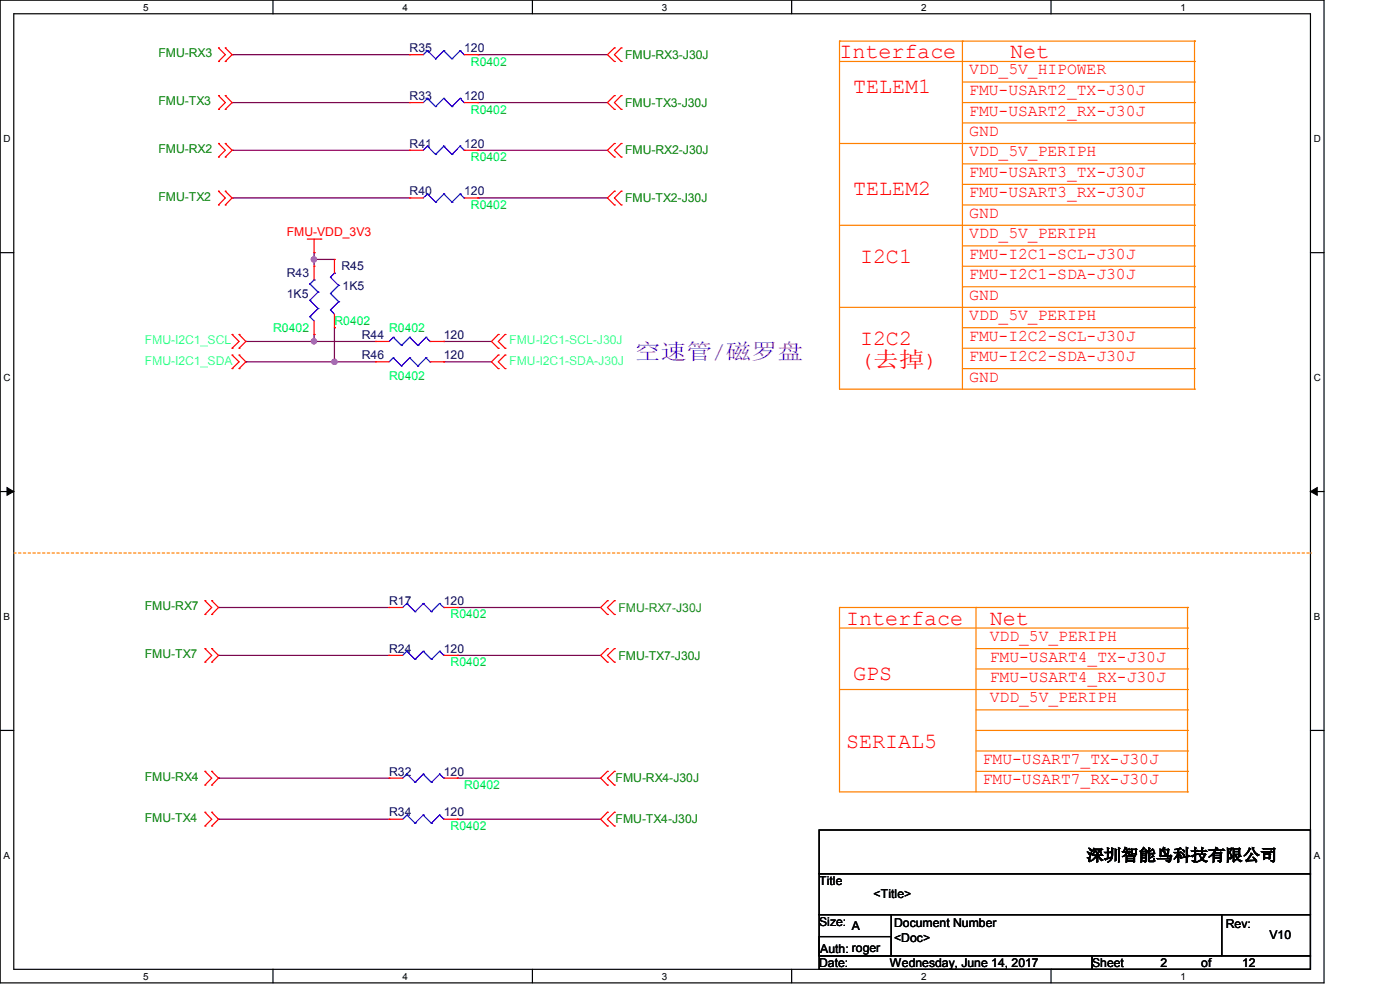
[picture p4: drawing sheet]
<svg xmlns="http://www.w3.org/2000/svg" width="297mm" height="210mm" viewBox="0 0 297 210" stroke-linecap="round" stroke-linejoin="round" font-family="sans-serif">
<path d="M0 0h280.9v208.5h-280.9zM2.9 2.9h275.1v202.7h-275.1z" fill="none" stroke="#000" stroke-width=".25"/>
<g fill="#fff">
<path d="M30.4 .3h1.1v2.4h-1.1z"/>
<path d="M30.4 205.9h1.1v2.3h-1.1z"/>
</g>
<path d="M57.9 0v2.9M57.9 205.6v2.9" fill="none" stroke="#000" stroke-width=".25"/>
<g fill="#fff">
<path d="M85.4 .3h1.1v2.4h-1.1z"/>
<path d="M85.4 205.9h1.1v2.3h-1.1z"/>
</g>
<path d="M112.9 0v2.9M112.9 205.6v2.9" fill="none" stroke="#000" stroke-width=".25"/>
<g fill="#fff">
<path d="M140.4 .3h1.2v2.4h-1.2z"/>
<path d="M140.4 205.9h1.2v2.3h-1.2z"/>
</g>
<path d="M167.9 0v2.9M167.9 205.6v2.9" fill="none" stroke="#000" stroke-width=".25"/>
<g fill="#fff">
<path d="M195.4 .3h1.2v2.4h-1.2z"/>
<path d="M195.4 205.9h1.2v2.3h-1.2z"/>
</g>
<path d="M223 0v2.9M223 205.6v2.9" fill="none" stroke="#000" stroke-width=".25"/>
<g fill="#fff">
<path d="M250.4 .3h1.2v2.4h-1.2z"/>
<path d="M250.4 205.9h1.2v2.3h-1.2z"/>
<path d="M.8 28.2h1.4v2.4h-1.4z"/>
<path d="M278.7 28.2h1.5v2.4h-1.5z"/>
<path d="M.8 78.9h1.4v2.3h-1.4z"/>
<path d="M278.7 78.9h1.5v2.3h-1.5z"/>
</g>
<path d="M0 53.6h2.9M278 53.6h2.9" fill="none" stroke="#000" stroke-width=".25"/>
<g fill="#fff">
<path d="M.8 129.6h1.3v2.3h-1.3z"/>
<path d="M278.7 129.6h1.4v2.3h-1.4z"/>
</g>
<path d="M0 104.3h2.9M278 104.3h2.9" fill="none" stroke="#000" stroke-width=".25"/>
<path d="M1.5 103.4l1.4 .9-1.4 .8zM278 104.3l1.4-.9v1.7z" fill="#000" stroke="#000" stroke-width=".21"/>
<g fill="#fff">
<path d="M.8 180.3h1.3v2.3h-1.3z"/>
<path d="M278.7 180.3h1.4v2.3h-1.4z"/>
</g>
<path d="M0 154.9h2.9M278 154.9h2.9M173.8 176.1h104.2v9.2h-104.2zM173.8 185.3h104.2v8.7h-104.2zM173.8 194h15.3v8.7h-15.3zM173.8 198.7h15.3v4h-15.3zM189.1 194h70.1v8.7h-70.1zM259.2 194h18.8v8.7h-18.8zM173.8 202.7h57.9v2.9h-57.9zM231.7 202.7h46.3v2.9h-46.3z" fill="none" stroke="#000" stroke-width=".25"/>
<path d="M2.9 117.3h275.1M278 117.3h.1" fill="none" stroke="#ff8000" stroke-width=".25" stroke-dasharray=".5 .5"/>
<g fill="none" stroke="#ff8000" stroke-width=".25">
<path d="M178.1 8.7h.1M178.1 8.7v73.8h75.3M178.1 8.7h75.3M178.1 13h75.3M204.2 8.7h.1M204.2 17.4h49.2M204.2 8.7v73.8M253.4 8.7h.1M253.4 13h.1M253.4 17.4h.1M253.4 8.7v73.8M178.1 30.4h75.3"/>
<path d="M204.2 21.8h49.2M204.2 26.1h49.2M204.2 34.8h49.2M204.2 39.1h49.2M253.4 21.8h.1M253.4 26.1h.1M253.4 30.4h.1M253.4 34.8h.1M253.4 39.1h.1M178.1 47.8h75.3M204.2 43.5h49.2M204.2 52.2h49.2"/>
<path d="M204.2 56.5h49.2M253.4 47.8h.1M253.4 43.5h.1M253.4 52.2h.1M253.4 56.5h.1M178.1 65.2h75.3M204.2 69.5h49.2M204.2 60.8h49.2M204.2 73.9h49.2M204.2 78.2h49.2M253.4 69.5h.1M253.4 65.2h.1"/>
<path d="M253.4 60.8h.1M253.4 73.9h.1M253.4 78.2h.1M253.4 82.5h.1M178.1 128.9h.1M178.1 128.9h73.8M178.1 133.2h73.8M178.1 128.9v39.1h73.8M207.1 128.9h.1M207.1 137.6h44.8M207.1 128.9v39.1M251.9 128.9h.1"/>
<path d="M251.9 133.2h.1M251.9 137.6h.1M251.9 128.9v39.1M178.1 146.3h73.8M207.1 141.9h44.8M207.1 150.6h44.8M207.1 154.9h44.8M207.1 159.3h44.8M251.9 141.9h.1M251.9 146.3h.1M251.9 150.6h.1M251.9 154.9h.1"/>
<path d="M251.9 159.3h.1M207.1 163.6h44.8M251.9 163.6h.1M251.9 168h.1"/>
</g>
<g fill="none" stroke="#800040" stroke-width=".25">
<path d="M49.2 11.6h.1M49.2 11.6h37.7M101.4 11.6h.1M101.4 11.6h27.5M49.2 21.8h.1M49.2 31.9h.1M49.2 21.8h37.7M49.2 31.9h37.7M101.4 31.9h.1M101.4 21.8h.1M101.4 21.8h27.5M101.4 31.9h27.5"/>
<path d="M49.2 42h.1M49.2 42h37.7M66.6 55h.1M66.6 53.6h.1M66.6 53.6v2.9M66.6 55h4.4M101.4 42h.1M101.4 42h27.5M52.2 72.4h.1M52.2 76.8h.1M52.2 72.4h27.5M52.2 76.8h27.5"/>
<path d="M66.6 71h.1M66.6 72.4h.1M66.6 71v1.4M71 76.8h.1M71 69.5h.1M71 69.5v7.3M94.1 76.8h.1M94.1 72.4h.1M94.1 72.4h10.2M94.1 76.8h10.2M46.4 128.9h.1M46.4 139h.1"/>
<path d="M46.4 128.9h36.1M46.4 139h36.1M97 139h.1M97 128.9h.1M97 128.9h30.4M97 139h30.4M46.4 165.1h.1M46.4 173.8h.1M46.4 165.1h36.1M46.4 173.8h36.1M97 165.1h.1M97 173.8h.1"/>
<path d="M97 165.1h30.4M97 173.8h30.4"/>
</g>
<g fill="#f0f" stroke="#f0f" stroke-width=".25">
<circle cx="66.6" cy="55" r=".55"/>
<circle cx="71" cy="76.8" r=".55"/>
<circle cx="66.6" cy="72.4" r=".55"/>
</g>
<g fill="none" stroke="#f00" stroke-width=".25">
<path d="M46.4 10.2h.1M46.4 13h.1M46.4 10.2l1.4 1.4-1.4 1.4M47.8 13h.1M47.8 10.2h.1M47.8 10.2l1.4 1.4-1.4 1.4M86.9 11.6h.1M86.9 11.6h2.9M98.5 11.6h2.9M101.4 11.6h.1M130.3 10.2h.1M130.3 13h.1"/>
<path d="M130.3 10.2l-1.4 1.4 1.4 1.4M131.8 13h.1M131.8 10.2h.1M131.8 10.2l-1.5 1.4 1.5 1.4M46.4 20.3h.1M46.4 23.2h.1M46.4 30.4h.1M46.4 33.3h.1M46.4 20.3l1.4 1.5-1.4 1.4M46.4 30.4l1.4 1.5-1.4 1.4M47.8 23.2h.1M47.8 20.3h.1"/>
<path d="M47.8 33.3h.1M47.8 30.4h.1M47.8 20.3l1.4 1.5-1.4 1.4M47.8 30.4l1.4 1.5-1.4 1.4M86.9 31.9h.1M86.9 21.8h.1M86.9 31.9h2.9M86.9 21.8h2.9M98.5 31.9h2.9M98.5 21.8h2.9M101.4 31.9h.1M101.4 21.8h.1"/>
<path d="M130.3 30.4h.1M130.3 33.3h.1M130.3 20.3h.1M130.3 23.2h.1M130.3 30.4l-1.4 1.5 1.4 1.4M130.3 20.3l-1.4 1.5 1.4 1.4M131.8 33.3h.1M131.8 30.4h.1M131.8 23.2h.1M131.8 20.3h.1M131.8 30.4l-1.5 1.5 1.5 1.4M131.8 20.3l-1.5 1.5 1.5 1.4"/>
<path d="M46.4 40.6h.1M46.4 43.5h.1M46.4 40.6l1.4 1.4-1.4 1.5M47.8 43.5h.1M47.8 40.6h.1M47.8 40.6l1.4 1.4-1.4 1.5M65.2 50.7h2.9M66.6 53.6h.1M66.6 56.5h.1M66.6 50.7v2.9M66.6 56.5v2.9M68.1 50.7h.1"/>
<path d="M71 55h.1M71 55v3M86.9 42h.1M86.9 42h2.9M98.5 42h2.9M101.4 42h.1M130.3 40.6h.1M130.3 43.5h.1M130.3 40.6l-1.4 1.4 1.4 1.5M131.8 43.5h.1M131.8 40.6h.1M131.8 40.6l-1.5 1.4 1.5 1.5"/>
<path d="M49.2 75.3h.1M49.2 78.2h.1M49.2 71h.1M49.2 73.9h.1M49.2 75.3l1.5 1.5-1.5 1.4M49.2 71l1.5 1.4-1.5 1.5M50.7 78.2h.1M50.7 75.3h.1M50.7 73.9h.1M50.7 71h.1M50.7 75.3l1.5 1.5-1.5 1.4M50.7 71l1.5 1.4-1.5 1.5"/>
<path d="M66.6 71h.1M66.6 68.1v2.9M71 69.5h.1M71 66.6v2.9M79.7 76.8h.1M79.7 72.4h.1M79.7 76.8h2.8M79.7 72.4h2.8M91.2 76.8h2.9M91.2 72.4h2.9M94.1 76.8h.1M94.1 72.4h.1"/>
<path d="M105.7 73.9h.1M105.7 71h.1M105.7 78.2h.1M105.7 75.3h.1M105.7 71l-1.4 1.4 1.4 1.5M105.7 75.3l-1.4 1.5 1.4 1.4M107.1 71h.1M107.1 73.9h.1M107.1 75.3h.1M107.1 78.2h.1M107.1 71l-1.4 1.4 1.4 1.5M107.1 75.3l-1.4 1.5 1.4 1.4"/>
<path d="M43.5 127.4h.1M43.5 130.3h.1M43.5 137.6h.1M43.5 127.4l1.4 1.5-1.4 1.4M43.5 137.6l1.4 1.4-1.4 1.5M44.9 130.3h.1M44.9 127.4h.1M44.9 137.6h.1M44.9 127.4l1.5 1.5-1.5 1.4M44.9 137.6l1.5 1.4-1.5 1.5M82.5 139h.1M82.5 128.9h.1"/>
<path d="M82.5 139h2.9M82.5 128.9h2.9M94.1 139h2.9M94.1 128.9h2.9M97 139h.1M97 128.9h.1M128.9 137.6h.1M128.9 127.4h.1M128.9 130.3h.1M128.9 137.6l-1.5 1.4 1.5 1.5M128.9 127.4l-1.5 1.5 1.5 1.4M130.3 137.6h.1"/>
<path d="M130.3 130.3h.1M130.3 127.4h.1M130.3 137.6l-1.4 1.4 1.4 1.5M130.3 127.4l-1.4 1.5 1.4 1.4M43.5 140.5h.1M44.9 140.5h.1M128.9 140.5h.1M130.3 140.5h.1M43.5 163.6h.1M43.5 166.5h.1M43.5 172.3h.1M43.5 175.2h.1"/>
<path d="M43.5 163.6l1.4 1.5-1.4 1.4M43.5 172.3l1.4 1.5-1.4 1.4M44.9 166.5h.1M44.9 163.6h.1M44.9 175.2h.1M44.9 172.3h.1M44.9 163.6l1.5 1.5-1.5 1.4M44.9 172.3l1.5 1.5-1.5 1.4M82.5 165.1h.1M82.5 173.8h.1M82.5 165.1h2.9M82.5 173.8h2.9"/>
<path d="M94.1 165.1h2.9M94.1 173.8h2.9M97 165.1h.1M97 173.8h.1M128.9 163.6h.1M128.9 166.5h.1M128.9 172.3h.1M128.9 175.2h.1M128.9 163.6l-1.5 1.5 1.5 1.4M128.9 172.3l-1.5 1.5 1.5 1.4M130.3 166.5h.1M130.3 163.6h.1"/>
<path d="M130.3 175.2h.1M130.3 172.3h.1M130.3 163.6l-1.4 1.5 1.4 1.4M130.3 172.3l-1.4 1.5 1.4 1.4"/>
</g>
<g fill="none" stroke="#00f" stroke-width=".25">
<path d="M90.7 10.8h.1M90.7 10.8l-.9 .8M90.7 10.8l1.7 1.7M92.4 12.5h.1M94.1 10.8h.1M94.1 10.8l-1.7 1.7M94.1 10.8l1.8 1.7M95.9 12.5h.1M97.6 10.8h.1M97.6 10.8l-1.7 1.7M97.6 10.8l.9 .8M98.5 11.6h.1"/>
<path d="M90.7 31h.1M90.7 20.9h.1M90.7 31l-.9 .9M90.7 31l1.7 1.8M90.7 20.9l-.9 .9M90.7 20.9l1.7 1.7M92.4 32.8h.1M92.4 22.6h.1M94.1 31h.1M94.1 20.9h.1M94.1 31l-1.7 1.8M94.1 31l1.8 1.8"/>
<path d="M94.1 20.9l-1.7 1.7M94.1 20.9l1.8 1.7M95.9 32.8h.1M95.9 22.6h.1M97.6 31h.1M97.6 20.9h.1M97.6 31l-1.7 1.8M97.6 31l.9 .9M97.6 20.9l-1.7 1.7M97.6 20.9l.9 .9M98.5 31.9h.1M98.5 21.8h.1"/>
<path d="M66.6 59.4h.1M66.6 59.4l-.9 .8M70.1 58.8h.1M70.1 58.8l1.7 1.7M71 58h.1M71 58l-.9 .8M90.7 41.1h.1M90.7 41.1l-.9 .9M90.7 41.1l1.7 1.8M92.4 42.9h.1M94.1 41.1h.1M94.1 41.1l-1.7 1.8"/>
<path d="M94.1 41.1l1.8 1.8M95.9 42.9h.1M97.6 41.1h.1M97.6 41.1l-1.7 1.8M97.6 41.1l.9 .9M98.5 42h.1M65.7 67.2h.1M65.7 63.7h.1M65.7 60.2h.1M65.7 67.2l.9 .9M65.7 63.7l1.8 1.7M65.7 60.2l1.8 1.8"/>
<path d="M67.5 65.4h.1M67.5 62h.1M67.5 65.4l-1.8 1.8M67.5 62l-1.8 1.7M70.1 65.7h.1M70.1 62.3h.1M70.1 65.7l.9 .9M70.1 62.3l1.7 1.7M71.8 64h.1M71.8 60.5h.1M71.8 64l-1.7 1.7M71.8 60.5l-1.7 1.8"/>
<path d="M83.4 75.9h.1M83.4 71.5h.1M83.4 75.9l-.9 .9M83.4 75.9l1.8 1.7M83.4 71.5l-.9 .9M83.4 71.5l1.8 1.8M85.2 77.6h.1M85.2 73.3h.1M86.9 75.9h.1M86.9 71.5h.1M86.9 75.9l-1.7 1.7M86.9 75.9l1.7 1.7"/>
<path d="M86.9 71.5l-1.7 1.8M86.9 71.5l1.7 1.8M88.6 77.6h.1M88.6 73.3h.1M90.4 75.9h.1M90.4 71.5h.1M90.4 75.9l-1.8 1.7M90.4 75.9l.8 .9M90.4 71.5l-1.8 1.8M90.4 71.5l.8 .9M91.2 76.8h.1M91.2 72.4h.1"/>
<path d="M86.3 138.1h.1M86.3 128h.1M86.3 138.1l-.9 .9M86.3 138.1l1.8 1.8M86.3 128l-.9 .9M86.3 128l1.8 1.8M88.1 139.9h.1M88.1 129.8h.1M89.8 138.1h.1M89.8 128h.1M89.8 138.1l-1.7 1.8M89.8 138.1l1.7 1.8"/>
<path d="M89.8 128l-1.7 1.8M89.8 128l1.7 1.8M91.5 139.9h.1M91.5 129.8h.1M93.3 138.1h.1M93.3 128h.1M93.3 138.1l-1.8 1.8M93.3 138.1l.8 .9M93.3 128l-1.8 1.8M93.3 128l.8 .9M94.1 139h.1M94.1 128.9h.1"/>
<path d="M86.3 164.2h.1M86.3 172.9h.1M86.3 164.2l-.9 .9M86.3 164.2l1.8 1.7M86.3 172.9l-.9 .9M86.3 172.9l1.8 1.7M88.1 165.9h.1M88.1 174.6h.1M89.8 164.2h.1M89.8 172.9h.1M89.8 164.2l-1.7 1.7M89.8 164.2l1.7 1.7"/>
<path d="M89.8 172.9l-1.7 1.7M89.8 172.9l1.7 1.7M91.5 165.9h.1M91.5 174.6h.1M93.3 164.2h.1M93.3 172.9h.1M93.3 164.2l-1.8 1.7M93.3 164.2l.8 .9M93.3 172.9l-1.8 1.7M93.3 172.9l.8 .9M94.1 165.1h.1M94.1 173.8h.1"/>
</g>
<g font-size="4.6" fill="#f00">
<text x="178.1" y="12.4">Interface</text>
<text x="214.3" y="12.4">Net</text>
<text x="181" y="19.6">TELEM1</text>
<text x="181" y="41.4">TELEM2</text>
<text x="182.5" y="55.8">I2C1</text>
<text x="182.5" y="73.2">I2C2</text>
<text x="182.5" y="77.8">(去掉)</text>
<text x="179.5" y="132.5">Interface</text>
<text x="210" y="132.5">Net</text>
<text x="181" y="144.1">GPS</text>
<text x="179.5" y="158.6">SERIAL5</text>
</g>
<text font-size="4.6" fill="#8000ff" x="134.7" y="76.1">空速管/磁罗盘</text>
<g font-size="3.5" fill="#f00">
<text x="205.6" y="15.8">VDD_5V_HIPOWER</text>
<text x="205.6" y="20.1">FMU-USART2_TX-J30J</text>
<text x="205.6" y="24.5">FMU-USART2_RX-J30J</text>
<text x="205.6" y="28.8">GND</text>
<text x="205.6" y="33.2">VDD_5V_PERIPH</text>
<text x="205.6" y="41.9">FMU-USART3_RX-J30J</text>
<text x="205.6" y="37.5">FMU-USART3_TX-J30J</text>
<text x="205.6" y="46.2">GND</text>
<text x="205.6" y="50.5">VDD_5V_PERIPH</text>
<text x="205.6" y="59.2">FMU-I2C1-SDA-J30J</text>
<text x="205.6" y="54.9">FMU-I2C1-SCL-J30J</text>
<text x="205.6" y="63.6">GND</text>
<text x="205.6" y="67.9">VDD_5V_PERIPH</text>
<text x="205.6" y="72.3">FMU-I2C2-SCL-J30J</text>
<text x="205.6" y="76.6">FMU-I2C2-SDA-J30J</text>
<text x="205.6" y="80.9">GND</text>
<text x="210" y="136">VDD_5V_PERIPH</text>
<text x="210" y="140.3">FMU-USART4_TX-J30J</text>
<text x="210" y="144.7">FMU-USART4_RX-J30J</text>
<text x="210" y="149">VDD_5V_PERIPH</text>
<text x="208.5" y="162.1">FMU-USART7_TX-J30J</text>
<text x="208.5" y="166.4">FMU-USART7_RX-J30J</text>
</g>
<text font-size="3.5" x="230.5" y="182.6">深圳智能鸟科技有限公司</text>
<g font-size="2.6" fill="#000080">
<text x="86.9" y="11">R35</text>
<text x="98.5" y="11">120</text>
<text x="86.9" y="21.2">R33</text>
<text x="98.5" y="21.2">120</text>
<text x="86.9" y="31.3">R41</text>
<text x="98.5" y="31.3">120</text>
<text x="86.9" y="41.4">R40</text>
<text x="98.5" y="41.4">120</text>
<text x="60.8" y="58.8">R43</text>
<text x="72.4" y="57.4">R45</text>
<text x="60.8" y="63.2">1K5</text>
<text x="72.7" y="61.4">1K5</text>
<text x="76.7" y="71.8">R44</text>
<text x="94.1" y="71.8">120</text>
<text x="76.7" y="76.2">R46</text>
<text x="94.1" y="76.2">120</text>
<text x="82.5" y="128.3">R17</text>
<text x="94.1" y="128.3">120</text>
<text x="82.5" y="138.4">R24</text>
<text x="94.1" y="138.4">120</text>
<text x="82.5" y="164.5">R32</text>
<text x="94.1" y="164.5">120</text>
<text x="82.5" y="173.2">R34</text>
<text x="94.1" y="173.2">120</text>
</g>
<g font-size="2.6" fill="#008000">
<text x="33.6" y="12.2">FMU-RX3</text>
<text x="132.6" y="12.5">FMU-RX3-J30J</text>
<text x="33.6" y="22.4">FMU-TX3</text>
<text x="132.6" y="22.6">FMU-TX3-J30J</text>
<text x="33.6" y="32.5">FMU-RX2</text>
<text x="132.6" y="32.8">FMU-RX2-J30J</text>
<text x="33.6" y="42.6">FMU-TX2</text>
<text x="132.6" y="42.9">FMU-TX2-J30J</text>
<text x="30.7" y="129.5">FMU-RX7</text>
<text x="30.7" y="139.6">FMU-TX7</text>
<text x="131.2" y="139.9">FMU-TX7-J30J</text>
<text x="30.7" y="165.7">FMU-RX4</text>
<text x="130.6" y="165.9">FMU-RX4-J30J</text>
<text x="30.7" y="174.4">FMU-TX4</text>
<text x="130.6" y="174.6">FMU-TX4-J30J</text>
</g>
<g font-size="2.6" fill="#0f0">
<text x="99.9" y="13.9">R0402</text>
<text x="99.9" y="24.1">R0402</text>
<text x="99.9" y="34.2">R0402</text>
<text x="99.9" y="44.3">R0402</text>
<text x="58" y="70.4">R0402</text>
<text x="70.9" y="69">R0402</text>
<text x="82.5" y="70.4">R0402</text>
<text x="82.5" y="80.5">R0402</text>
<text x="95.6" y="131.2">R0402</text>
<text x="95.6" y="141.4">R0402</text>
<text x="98.5" y="167.4">R0402</text>
<text x="95.6" y="176.1">R0402</text>
</g>
<text font-size="2.6" fill="#f00" x="60.8" y="50.1">FMU-VDD_3V3</text>
<g font-size="2.6" fill="#0ff">
<text x="30.7" y="77.3">FMU-I2C1_SDA</text>
<text x="30.7" y="73">FMU-I2C1_SCL</text>
<text x="108" y="73">FMU-I2C1-SCL-J30J</text>
<text x="108" y="77.3">FMU-I2C1-SDA-J30J</text>
</g>
<text font-size="2.6" fill="#008040" x="131.2" y="129.8">FMU-RX7-J30J</text>
<g font-size="2.6">
<text x="173.8" y="187.7">Title</text>
<text x="185.3" y="190.6">&lt;Title&gt;</text>
<text x="173.8" y="196.3">Size:</text>
<text x="180.7" y="197.2">A</text>
<text x="189.7" y="196.6">Document Number</text>
<text x="260" y="196.9">Rev:</text>
<text x="174" y="202.1">Auth: roger</text>
<text x="189.7" y="199.8">&lt;Doc&gt;</text>
<text x="269.3" y="199.3">V10</text>
<text x="173.8" y="205.1">Date:</text>
<text x="188.8" y="205.1">Wednesday, June 14, 2017</text>
<text x="231.7" y="205.1">Sheet</text>
<text x="246.2" y="205.1">2</text>
<text x="254.8" y="205.1">of</text>
<text x="263.5" y="205.1">12</text>
</g>
<g font-size="2.1">
<text x="30.4" y="2.2">5</text>
<text x="85.4" y="2.2">4</text>
<text x="140.4" y="2.2">3</text>
<text x="195.4" y="2.2">2</text>
<text x="250.5" y="2.2">1</text>
<text x=".8" y="30.1">D</text>
<text x="278.7" y="30.1">D</text>
<text x=".8" y="80.8">C</text>
<text x="278.7" y="80.8">C</text>
<text x=".8" y="131.5">B</text>
<text x="278.7" y="131.5">B</text>
<text x=".8" y="182.2">A</text>
<text x="278.7" y="182.2">A</text>
<text x="30.4" y="207.8">5</text>
<text x="85.4" y="207.8">4</text>
<text x="140.4" y="207.8">3</text>
<text x="195.4" y="207.8">2</text>
<text x="250.5" y="207.8">1</text>
</g>
</svg>
